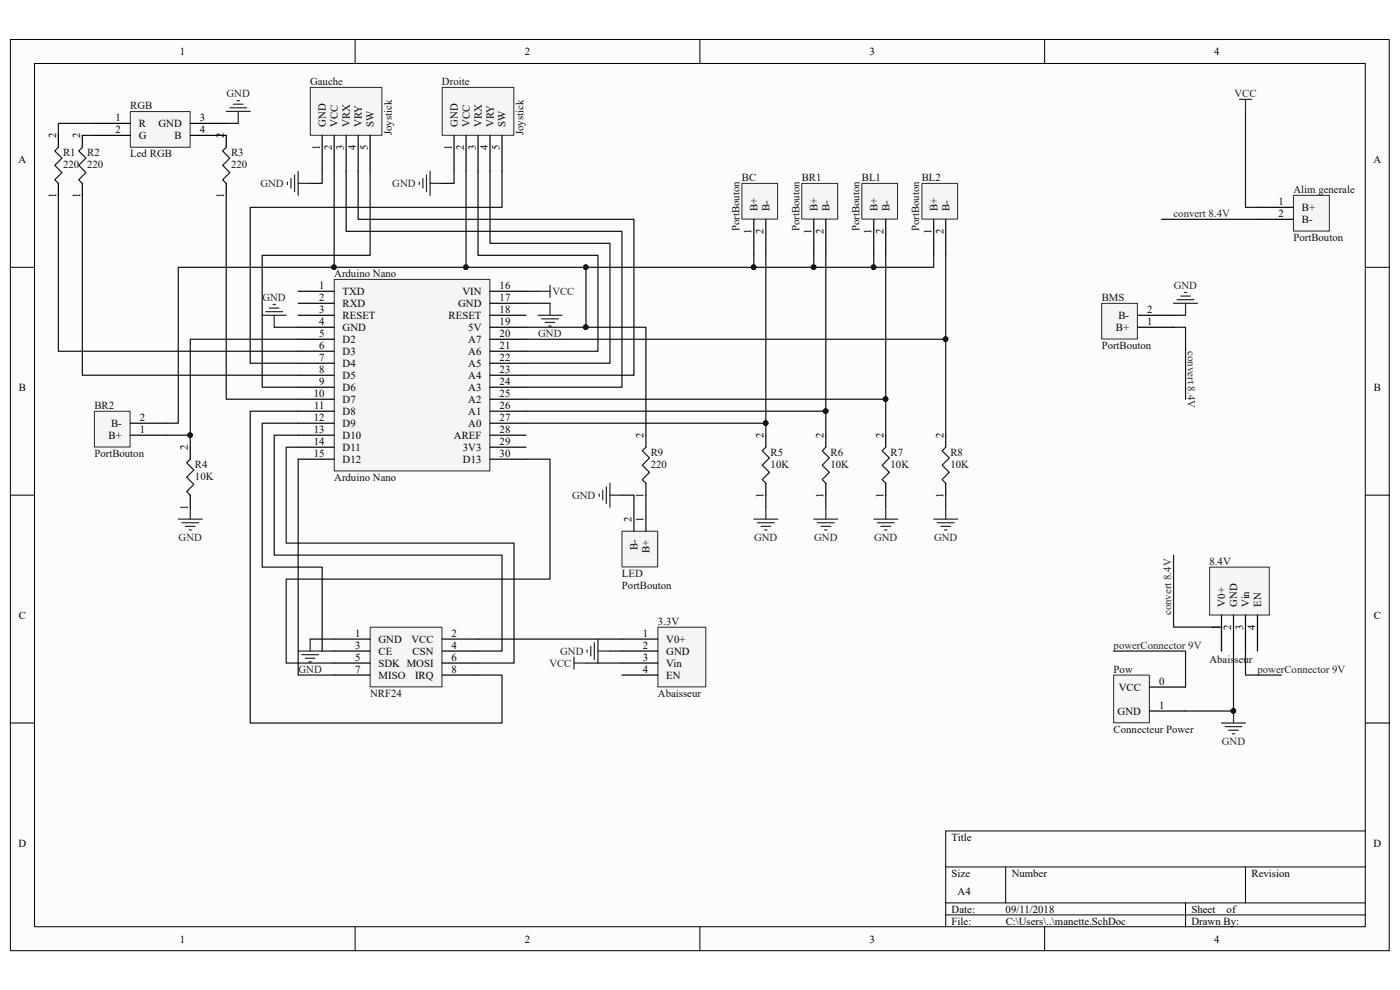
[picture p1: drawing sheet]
<svg xmlns="http://www.w3.org/2000/svg" width="297mm" height="210mm" viewBox="0 0 297 210" stroke-linecap="round" stroke-linejoin="round" font-family="sans-serif">
<path d="M2.2 8.4h292.5v193.3h-292.5z" fill="#fcfcfc"/>
<path d="M2.2 8.4h292.5v193.3h-292.5z" fill="none" stroke="#000" stroke-width=".21"/>
<path d="M7.4 13.5h282.2v183.1h-282.2z" fill="#fcfcfc"/>
<g fill="none" stroke="#000" stroke-width=".21">
<path d="M7.3 13.5h282.3v183.1h-282.3zM75.3 8.4v5.1M148.5 8.4v5.1M221.6 8.4v5.1M2.2 56.7h5.1M289.7 56.7h5.1M2.2 105h5.1M289.7 105h5.1M2.2 153.4h5.1M289.7 153.4h5.1M289.7 176.3h-89.1v20.3M75.3 196.6v5.1"/>
<path d="M148.5 196.6v5.1M200.6 183.9h89.1M200.6 191.5h89.1M200.6 194.1h89.1M213.4 183.9v7.6M221.6 196.6v5.1M251.5 191.5v5.1M264.2 183.9v7.6"/>
</g>
<path d="M78.6 133.1h15.2v12.6h-15.2z" fill="#f5f5f5"/>
<path d="M78.5 133.1h15.3v12.6h-15.3z" fill="none" stroke="#262626" stroke-width=".21"/>
<path d="M70.9 135.6h7.6M70.9 138.1h7.6M93.8 135.6h7.6M93.8 138.1h7.6M70.9 140.7h7.6M70.9 143.2h7.6M93.8 140.7h7.6M93.8 143.2h7.6" fill="none" stroke="#000" stroke-width=".25"/>
<path d="M55.6 66.9h5.1M56.4 66.1h3.5M57.2 65.4h2M57.9 64.6h.5M58.2 66.9v2.5M63.3 138.1h5M64 138.9h3.6M64.8 139.6h2M65.8 135.6v2.5M65.5 140.4h.6" fill="none" stroke="#262626" stroke-width=".25"/>
<path d="M58.2 69.4h5.1M63.3 92.3h-5.1v25.5h48.3v20.3h-5.1M63.3 94.9h-2.6v20.3h48.3v25.5h-7.6M63.3 87.2h-10.2v66.2h53.4v-10.2h-5.1M63.3 89.8h-7.7v30.5h12.7v17.8h2.6M63.3 97.4v45.8h7.6M111.6 97.4h5.1v25.5h-56v17.8h10.2M65.8 135.6h5.1" fill="none" stroke="#0e0e0e" stroke-width=".25"/>
<path d="M139.6 133.1h10.1v12.6h-10.1z" fill="#f5f5f5"/>
<path d="M139.6 133.1h10.1v12.6h-10.1z" fill="none" stroke="#262626" stroke-width=".21"/>
<path d="M131.9 135.6h7.7M131.9 138.1h7.7M131.9 140.7h7.7M131.9 143.2h7.7" fill="none" stroke="#000" stroke-width=".25"/>
<path d="M111.6 61.8h2.5M101.4 135.6h30.5M129.4 138.1h2.5M124.3 140.7h7.6" fill="none" stroke="#0e0e0e" stroke-width=".25"/>
<path d="M263 21.1h2.5M264.2 21.1v2.5M114.1 61.8h2.6M116.7 60.5v2.6M121.8 139.4v2.5M124.6 137.9v.5M125.3 137.1v2M126.1 136.3v3.6M126.9 135.6v5.1M126.9 138.1h2.5M121.8 140.7h2.5" fill="none" stroke="#262626" stroke-width=".25"/>
<path d="M274.4 41.5h7.6v7.5h-7.6z" fill="#f5f5f5"/>
<path d="M274.4 41.4h7.6v7.6h-7.6z" fill="none" stroke="#262626" stroke-width=".21"/>
<path d="M266.8 44h7.6M266.8 46.5h7.6" fill="none" stroke="#000" stroke-width=".25"/>
<path d="M132 112.7h7.5v7.6h-7.5z" fill="#f5f5f5"/>
<path d="M132 112.7h7.5v7.6h-7.5z" fill="none" stroke="#262626" stroke-width=".21"/>
<path d="M134.5 105v7.7M137 105v7.7" fill="none" stroke="#000" stroke-width=".25"/>
<path d="M264.2 23.6v20.4h2.6" fill="none" stroke="#0e0e0e" stroke-width=".25"/>
<path d="M93.9 18.6h15.1v10.1h-15.1z" fill="#f5f5f5"/>
<path d="M93.8 18.5h15.2v10.2h-15.2z" fill="none" stroke="#262626" stroke-width=".21"/>
<path d="M96.3 28.7v7.7M98.9 28.7v7.7M101.4 28.7v7.7M104 28.7v7.7M106.5 28.7v7.7" fill="none" stroke="#000" stroke-width=".25"/>
<path d="M65.9 18.6h15.1v10.1h-15.1z" fill="#f5f5f5"/>
<path d="M65.8 18.5h15.2v10.2h-15.2z" fill="none" stroke="#262626" stroke-width=".21"/>
<path d="M68.3 28.7v7.7M70.9 28.7v7.7M73.4 28.7v7.7M76 28.7v7.7M78.5 28.7v7.7" fill="none" stroke="#000" stroke-width=".25"/>
<path d="M61 38.6v.6M61.7 37.9v2M62.5 37.1v3.6M63.3 36.4v5M63.3 38.9h2.5M89 38.6v.6M89.7 37.9v2M90.5 37.1v3.6M91.2 38.9h2.6M91.2 36.4v5" fill="none" stroke="#262626" stroke-width=".25"/>
<path d="M68.3 36.4v2.5h-2.5M70.9 36.4v20.3h28M73.4 36.4v12.7h58.5v33h-20.3M76 36.4v10.1h58.5v33.1h-22.9M78.5 36.4v17.8h-22.9v27.9h7.7" fill="none" stroke="#0e0e0e" stroke-width=".25"/>
<g fill="#0e0e0e" stroke="#0e0e0e" stroke-width=".21">
<circle cx="70.9" cy="56.7" r=".49"/>
<circle cx="98.8" cy="56.7" r=".49"/>
</g>
<path d="M157.4 38.9h7.6v7.6h-7.6z" fill="#f5f5f5"/>
<path d="M157.4 38.9h7.6v7.6h-7.6z" fill="none" stroke="#262626" stroke-width=".21"/>
<path d="M159.9 46.5v7.7M162.5 46.5v7.7" fill="none" stroke="#000" stroke-width=".25"/>
<path d="M159.9 110.1h5.1M160.7 110.9h3.6M161.5 111.7h2M162.2 112.4h.5M162.5 107.6v2.5" fill="none" stroke="#262626" stroke-width=".25"/>
<path d="M162.5 105v2.6" fill="none" stroke="#0e0e0e" stroke-width=".25"/>
<path d="M71 59.3h32.9v40.6h-32.9z" fill="#f5f5f5"/>
<path d="M70.9 59.3h33v40.6h-33z" fill="none" stroke="#262626" stroke-width=".21"/>
<g fill="none" stroke="#000" stroke-width=".25">
<path d="M63.3 61.8h7.6M63.3 64.3h7.6M63.3 66.9h7.6M63.3 69.4h7.6M63.3 72h7.6M63.3 74.5h7.6M63.3 77.1h7.6M63.3 79.6h7.6M104 61.8h7.6M104 64.3h7.6M104 66.9h7.6M104 69.4h7.6"/>
<path d="M104 72h7.6M104 74.5h7.6M104 77.1h7.6M104 79.6h7.6M63.3 82.1h7.6M63.3 84.7h7.6M63.3 87.2h7.6M63.3 89.8h7.6M63.3 92.3h7.6M63.3 94.9h7.6M63.3 97.4h7.6M104 82.1h7.6"/>
<path d="M104 84.7h7.6M104 87.2h7.6M104 89.8h7.6M104 92.3h7.6M104 94.9h7.6M104 97.4h7.6"/>
</g>
<path d="M20.1 87.3h7.5v7.5h-7.5z" fill="#f5f5f5"/>
<path d="M20 87.2h7.6v7.6h-7.6z" fill="none" stroke="#262626" stroke-width=".21"/>
<path d="M27.6 92.3h7.7M27.6 89.8h7.7" fill="none" stroke="#000" stroke-width=".25"/>
<path d="M96.3 36.4v2.5h-2.5M104 36.4v15.2h25.4v25.5h-17.8M17.5 41.4v38.2h45.8" fill="none" stroke="#0e0e0e" stroke-width=".25"/>
<path d="M37.8 110.1h5.1M38.6 110.9h3.5M39.3 111.7h2.1M40.1 112.4h.5M40.4 107.6v2.5" fill="none" stroke="#262626" stroke-width=".25"/>
<path d="M27.7 23.7h12.6v7.5h-12.6z" fill="#f5f5f5"/>
<path d="M27.6 23.7h12.7v7.5h-12.7z" fill="none" stroke="#262626" stroke-width=".21"/>
<path d="M20 26.2h7.6M20 28.7h7.6M40.4 26.2h7.6M40.4 28.7h7.6" fill="none" stroke="#000" stroke-width=".25"/>
<path d="M48 23.6h5.1M48.8 22.9h3.5M49.5 22.1h2.1M50.3 21.3h.5M50.5 23.6v2.6" fill="none" stroke="#262626" stroke-width=".25"/>
<path d="M17.5 28.7h2.5M20 26.2h-7.6v2.5M48 26.2h2.5M12.4 41.4v33.1h50.9M48 41.4v43.3h15.3M159.9 54.2v2.5h-35.6M111.6 89.8h50.9" fill="none" stroke="#0e0e0e" stroke-width=".25"/>
<g fill="#0e0e0e" stroke="#0e0e0e" stroke-width=".21">
<circle cx="124.3" cy="56.7" r=".49"/>
<circle cx="159.9" cy="56.7" r=".49"/>
<circle cx="162.4" cy="89.8" r=".49"/>
</g>
<path d="M170.1 38.9h7.6v7.6h-7.6z" fill="#f5f5f5"/>
<path d="M170.1 38.9h7.6v7.6h-7.6z" fill="none" stroke="#262626" stroke-width=".21"/>
<path d="M172.6 46.5v7.7M175.2 46.5v7.7" fill="none" stroke="#000" stroke-width=".25"/>
<path d="M182.9 38.9h7.5v7.6h-7.5z" fill="#f5f5f5"/>
<path d="M182.8 38.9h7.6v7.6h-7.6z" fill="none" stroke="#262626" stroke-width=".21"/>
<path d="M185.4 46.5v7.7M187.9 46.5v7.7" fill="none" stroke="#000" stroke-width=".25"/>
<path d="M195.6 38.9h7.6v7.6h-7.6z" fill="#f5f5f5"/>
<path d="M195.6 38.9h7.6v7.6h-7.6z" fill="none" stroke="#262626" stroke-width=".21"/>
<path d="M198.1 46.5v7.7M200.6 46.5v7.7" fill="none" stroke="#000" stroke-width=".25"/>
<g fill="none" stroke="#0e0e0e" stroke-width=".25">
<path d="M70.9 56.7h-33.1v33.1h-2.5M172.6 54.2v2.5h-12.7M185.4 54.2v2.5h-12.8M198.1 54.2v2.5h-12.7M63.3 72h-22.9v20.3M111.6 72h89M111.6 64.3h5.1M35.3 92.3h5.1v2.6M111.6 87.2h63.6M111.6 84.7h76.3M175.2 105v2.6M187.9 105v2.6"/>
<path d="M200.6 105v2.6"/>
</g>
<g fill="#0e0e0e" stroke="#0e0e0e" stroke-width=".21">
<circle cx="40.3" cy="92.3" r=".49"/>
<circle cx="70.9" cy="56.7" r=".49"/>
<circle cx="159.9" cy="56.7" r=".49"/>
<circle cx="172.6" cy="56.7" r=".49"/>
<circle cx="185.3" cy="56.7" r=".49"/>
<circle cx="175.2" cy="87.2" r=".49"/>
<circle cx="187.9" cy="84.7" r=".49"/>
<circle cx="200.6" cy="71.9" r=".49"/>
</g>
<g fill="none" stroke="#262626" stroke-width=".25">
<path d="M114.1 66.9h5.1M114.9 67.6h3.6M115.7 68.4h2M116.4 69.2h.5M116.7 64.3v2.6M172.6 110.1h5.1M173.4 110.9h3.6M174.2 111.7h2M174.9 112.4h.5M175.2 107.6v2.5M185.4 110.1h5.1M186.1 110.9h3.6"/>
<path d="M186.9 111.7h2M187.7 112.4h.5M187.9 107.6v2.5M198.1 110.1h5.1M198.9 110.9h3.5M199.6 111.7h2M200.4 112.4h.5M200.6 107.6v2.5"/>
</g>
<path d="M256.7 120.4h12.6v10.1h-12.6z" fill="#f5f5f5"/>
<path d="M256.6 120.3h12.7v10.2h-12.7z" fill="none" stroke="#262626" stroke-width=".21"/>
<path d="M259.1 130.5v7.6M261.7 130.5v7.6M264.2 130.5v7.6M266.8 130.5v7.6" fill="none" stroke="#000" stroke-width=".25"/>
<path d="M236.3 143.3h7.5v10h-7.5z" fill="#f5f5f5"/>
<path d="M236.3 143.2h7.5v10.1h-7.5z" fill="none" stroke="#262626" stroke-width=".21"/>
<g fill="none" stroke="#000" stroke-width=".25">
<path d="M12.4 28.7v2.6M12.4 38.9v2.5M17.5 28.7v2.6M17.5 38.9v2.5M48 28.7v2.6M48 38.9v2.5M40.4 94.9v2.5M137 92.3v2.6M162.5 92.3v2.6M175.2 92.3v2.6M187.9 92.3v2.6M200.6 92.3v2.6"/>
<path d="M40.4 105v2.6M137 102.5v2.5M162.5 102.5v2.5M175.2 102.5v2.5M187.9 102.5v2.5M200.6 102.5v2.5M243.9 145.7h7.6M243.9 150.8h7.6"/>
</g>
<g fill="none" stroke="#0e0e0e" stroke-width=".25">
<path d="M162.5 54.2v38.1M175.2 54.2v38.1M187.9 54.2v38.1M200.6 54.2v38.1M246.4 46.5h20.4M124.3 69.4h12.7v22.9M249 69.4h2.5v15.3M249 66.9h2.5M131.9 105h2.6M249 117.8v15.2h10.1v5.1M236.2 138.1h15.3v7.6M261.7 138.1v12.7h-10.2"/>
<path d="M264.2 138.1v5.1h7.7"/>
</g>
<g fill="#0e0e0e" stroke="#0e0e0e" stroke-width=".21">
<circle cx="261.7" cy="150.8" r=".49"/>
<circle cx="162.4" cy="89.8" r=".49"/>
<circle cx="175.2" cy="87.2" r=".49"/>
<circle cx="187.9" cy="84.7" r=".49"/>
<circle cx="200.6" cy="71.9" r=".49"/>
<circle cx="124.3" cy="69.4" r=".49"/>
</g>
<g fill="none" stroke="#262626" stroke-width=".25">
<path d="M249 64.3h5.1M249.7 63.6h3.6M250.5 62.8h2M251.3 62h.5M251.5 64.3v2.6M127.1 104.8v.5M127.9 104v2.1M128.6 103.3v3.5M129.4 102.5v5.1M129.4 105h2.5M259.1 153.4h5.1M259.9 154.1h3.6"/>
<path d="M260.7 154.9h2M261.4 155.7h.5M261.7 150.8v2.6"/>
</g>
<path d="M12.4 31.3l-.8 .7 1.5 1.6-1.5 1.5 1.5 1.5-1.5 1.5 .8 .8M17.5 31.3l-.8 .7 1.5 1.6-1.5 1.5 1.5 1.5-1.5 1.5 .8 .8M48 31.3l-.8 .7 1.6 1.6-1.6 1.5 1.6 1.5-1.6 1.5 .8 .8M40.4 97.4l-.8 .8 1.5 1.5-1.5 1.5 1.5 1.6-1.5 1.5 .8 .7M137 94.9l-.7 .7 1.5 1.6-1.5 1.5 1.5 1.5-1.5 1.5 .7 .8M162.5 94.9l-.8 .7 1.5 1.6-1.5 1.5 1.5 1.5-1.5 1.5 .8 .8M175.2 94.9l-.8 .7 1.6 1.6-1.6 1.5 1.6 1.5-1.6 1.5 .8 .8M187.9 94.9l-.7 .7 1.5 1.6-1.5 1.5 1.5 1.5-1.5 1.5 .7 .8M200.6 94.9l-.7 .7 1.5 1.6-1.5 1.5 1.5 1.5-1.5 1.5 .7 .8" fill="none" stroke="#1c1c1c" stroke-width=".25"/>
<path d="M233.8 64.4h7.5v7.5h-7.5z" fill="#f5f5f5"/>
<path d="M233.7 64.3h7.6v7.6h-7.6z" fill="none" stroke="#262626" stroke-width=".21"/>
<path d="M241.3 69.4h7.7M241.3 66.9h7.7" fill="none" stroke="#000" stroke-width=".25"/>
<path d="M98.9 36.4v20.3h25.4v12.7h-12.7M101.4 36.4v17.8h25.5v20.3h-15.3M106.5 36.4v7.6h-53.4v33.1h10.2" fill="none" stroke="#0e0e0e" stroke-width=".25"/>
<g fill="#0e0e0e" stroke="#0e0e0e" stroke-width=".21">
<circle cx="124.3" cy="69.4" r=".49"/>
<circle cx="124.3" cy="56.7" r=".49"/>
<circle cx="98.8" cy="56.7" r=".49"/>
</g>
<g font-size="2.3">
<text x="38.2" y="11.7">1</text>
<text x="111.3" y="11.7">2</text>
<text x="184.5" y="11.7">3</text>
<text x="257.6" y="11.7">4</text>
<text x="11.9" y="29.2" transform="rotate(-90 11.9 29.2)">2</text>
<text x="17" y="29.2" transform="rotate(-90 17 29.2)">2</text>
<text x="24.5" y="25.7">1</text>
<text x="24.5" y="28.2">2</text>
<text x="29.4" y="27">R</text>
<text x="29.4" y="29.5">G</text>
<text x="33.6" y="27">GND</text>
<text x="37" y="29.5">B</text>
<text x="42.4" y="25.7">3</text>
<text x="42.4" y="28.2">4</text>
<text x="47.5" y="29.2" transform="rotate(-90 47.5 29.2)">2</text>
<text x="69.1" y="26.9" transform="rotate(-90 69.1 26.9)">GND</text>
<text x="71.7" y="26.9" transform="rotate(-90 71.7 26.9)">VCC</text>
<text x="74.2" y="26.9" transform="rotate(-90 74.2 26.9)">VRX</text>
<text x="76.8" y="26.9" transform="rotate(-90 76.8 26.9)">VRY</text>
<text x="79.3" y="26.9" transform="rotate(-90 79.3 26.9)">SW</text>
<text x="97.1" y="26.9" transform="rotate(-90 97.1 26.9)">GND</text>
<text x="99.7" y="26.9" transform="rotate(-90 99.7 26.9)">VCC</text>
<text x="102.2" y="26.9" transform="rotate(-90 102.2 26.9)">VRX</text>
<text x="104.7" y="26.9" transform="rotate(-90 104.7 26.9)">VRY</text>
<text x="107.3" y="26.9" transform="rotate(-90 107.3 26.9)">SW</text>
<text x="3.9" y="34.6">A</text>
<text x="67.9" y="31.9" transform="rotate(-90 67.9 31.9)">1</text>
<text x="70.4" y="31.9" transform="rotate(-90 70.4 31.9)">2</text>
<text x="72.9" y="31.9" transform="rotate(-90 72.9 31.9)">3</text>
<text x="75.5" y="31.9" transform="rotate(-90 75.5 31.9)">4</text>
<text x="78" y="31.9" transform="rotate(-90 78 31.9)">5</text>
<text x="95.8" y="31.9" transform="rotate(-90 95.8 31.9)">1</text>
<text x="98.4" y="31.9" transform="rotate(-90 98.4 31.9)">2</text>
<text x="100.9" y="31.9" transform="rotate(-90 100.9 31.9)">3</text>
<text x="103.5" y="31.9" transform="rotate(-90 103.5 31.9)">4</text>
<text x="106" y="31.9" transform="rotate(-90 106 31.9)">5</text>
<text x="291.4" y="34.6">A</text>
<text x="11.9" y="42.1" transform="rotate(-90 11.9 42.1)">1</text>
<text x="17" y="42.1" transform="rotate(-90 17 42.1)">1</text>
<text x="47.5" y="42.1" transform="rotate(-90 47.5 42.1)">1</text>
<text x="160.7" y="44.7" transform="rotate(-90 160.7 44.7)">B+</text>
<text x="163.2" y="44.7" transform="rotate(-90 163.2 44.7)">B-</text>
<text x="173.4" y="44.7" transform="rotate(-90 173.4 44.7)">B+</text>
<text x="176" y="44.7" transform="rotate(-90 176 44.7)">B-</text>
<text x="186.1" y="44.7" transform="rotate(-90 186.1 44.7)">B+</text>
<text x="188.7" y="44.7" transform="rotate(-90 188.7 44.7)">B-</text>
<text x="198.9" y="44.7" transform="rotate(-90 198.9 44.7)">B+</text>
<text x="201.4" y="44.7" transform="rotate(-90 201.4 44.7)">B-</text>
<text x="271.2" y="43.5">1</text>
<text x="271.2" y="46">2</text>
<text x="276.2" y="44.7">B+</text>
<text x="276.2" y="47.3">B-</text>
<text x="159.4" y="49.7" transform="rotate(-90 159.4 49.7)">1</text>
<text x="162" y="49.7" transform="rotate(-90 162 49.7)">2</text>
<text x="172.2" y="49.7" transform="rotate(-90 172.2 49.7)">1</text>
<text x="174.7" y="49.7" transform="rotate(-90 174.7 49.7)">2</text>
<text x="184.9" y="49.7" transform="rotate(-90 184.9 49.7)">1</text>
<text x="187.4" y="49.7" transform="rotate(-90 187.4 49.7)">2</text>
<text x="197.6" y="49.7" transform="rotate(-90 197.6 49.7)">1</text>
<text x="200.2" y="49.7" transform="rotate(-90 200.2 49.7)">2</text>
<text x="67.7" y="61.3">1</text>
<text x="67.7" y="63.8">2</text>
<text x="72.7" y="62.6">TXD</text>
<text x="72.7" y="65.1">RXD</text>
<text x="97.2" y="65.1">GND</text>
<text x="98.1" y="62.6">VIN</text>
<text x="106" y="61.3">16</text>
<text x="106" y="63.8">17</text>
<text x="67.7" y="66.4">3</text>
<text x="67.7" y="68.9">4</text>
<text x="67.7" y="71.5">5</text>
<text x="72.7" y="67.6">RESET</text>
<text x="72.7" y="70.2">GND</text>
<text x="95.2" y="67.6">RESET</text>
<text x="99.4" y="70.2">5V</text>
<text x="106" y="66.4">18</text>
<text x="106" y="68.9">19</text>
<text x="106" y="71.5">20</text>
<text x="236.7" y="70.2">B+</text>
<text x="237.3" y="67.6">B-</text>
<text x="243.4" y="68.9">1</text>
<text x="243.4" y="66.4">2</text>
<text x="67.7" y="74">6</text>
<text x="67.7" y="76.6">7</text>
<text x="72.7" y="72.7">D2</text>
<text x="72.7" y="75.3">D3</text>
<text x="72.7" y="77.9">D4</text>
<text x="99.4" y="72.7">A7</text>
<text x="99.4" y="75.3">A6</text>
<text x="99.4" y="77.9">A5</text>
<text x="106" y="74">21</text>
<text x="106" y="76.6">22</text>
<text x="4" y="82.9">B</text>
<text x="67.7" y="81.7">9</text>
<text x="67.7" y="79.1">8</text>
<text x="72.7" y="82.9">D6</text>
<text x="72.7" y="80.4">D5</text>
<text x="99.4" y="80.4">A4</text>
<text x="99.4" y="82.9">A3</text>
<text x="106" y="79.1">23</text>
<text x="106" y="81.7">24</text>
<text x="291.5" y="82.9">B</text>
<text x="29.7" y="89.3">2</text>
<text x="66.5" y="84.2">10</text>
<text x="66.5" y="89.3">12</text>
<text x="66.6" y="86.7">11</text>
<text x="72.7" y="85.5">D7</text>
<text x="72.7" y="88">D8</text>
<text x="99.4" y="85.5">A2</text>
<text x="99.4" y="88">A1</text>
<text x="106" y="84.2">25</text>
<text x="106" y="86.7">26</text>
<text x="106" y="89.3">27</text>
<text x="23" y="93.1">B+</text>
<text x="23.6" y="90.6">B-</text>
<text x="29.7" y="91.8">1</text>
<text x="39.9" y="95.4" transform="rotate(-90 39.9 95.4)">2</text>
<text x="66.5" y="91.8">13</text>
<text x="66.5" y="94.4">14</text>
<text x="72.7" y="90.6">D9</text>
<text x="72.7" y="93.1">D10</text>
<text x="72.7" y="95.6">D11</text>
<text x="96.3" y="93.1">AREF</text>
<text x="98.2" y="95.6">3V3</text>
<text x="99.4" y="90.6">A0</text>
<text x="106" y="91.8">28</text>
<text x="106" y="94.4">29</text>
<text x="136.5" y="92.8" transform="rotate(-90 136.5 92.8)">2</text>
<text x="162" y="92.8" transform="rotate(-90 162 92.8)">2</text>
<text x="174.7" y="92.8" transform="rotate(-90 174.7 92.8)">2</text>
<text x="187.4" y="92.8" transform="rotate(-90 187.4 92.8)">2</text>
<text x="200.2" y="92.8" transform="rotate(-90 200.2 92.8)">2</text>
<text x="66.5" y="96.9">15</text>
<text x="72.7" y="98.2">D12</text>
<text x="98.2" y="98.2">D13</text>
<text x="106" y="96.9">30</text>
<text x="136.5" y="105.7" transform="rotate(-90 136.5 105.7)">1</text>
<text x="162" y="105.7" transform="rotate(-90 162 105.7)">1</text>
<text x="174.7" y="105.7" transform="rotate(-90 174.7 105.7)">1</text>
<text x="187.4" y="105.7" transform="rotate(-90 187.4 105.7)">1</text>
<text x="200.2" y="105.7" transform="rotate(-90 200.2 105.7)">1</text>
<text x="39.9" y="108.2" transform="rotate(-90 39.9 108.2)">1</text>
<text x="134" y="110.7" transform="rotate(-90 134 110.7)">2</text>
<text x="136.5" y="110.7" transform="rotate(-90 136.5 110.7)">1</text>
<text x="135.3" y="116.8" transform="rotate(-90 135.3 116.8)">B-</text>
<text x="137.8" y="117.3" transform="rotate(-90 137.8 117.3)">B+</text>
<text x="4" y="131.3">C</text>
<text x="259.9" y="128.7" transform="rotate(-90 259.9 128.7)">V0+</text>
<text x="262.5" y="128.7" transform="rotate(-90 262.5 128.7)">GND</text>
<text x="265" y="128.7" transform="rotate(-90 265 128.7)">Vin</text>
<text x="267.5" y="128.7" transform="rotate(-90 267.5 128.7)">EN</text>
<text x="291.5" y="131.3">C</text>
<text x="75.4" y="135.1">1</text>
<text x="75.4" y="137.6">3</text>
<text x="80.3" y="136.4">GND</text>
<text x="87.3" y="136.4">VCC</text>
<text x="95.8" y="135.1">2</text>
<text x="95.8" y="137.6">4</text>
<text x="136.4" y="135.1">1</text>
<text x="136.4" y="137.6">2</text>
<text x="141.4" y="136.4">V0+</text>
<text x="258.7" y="133.6" transform="rotate(-90 258.7 133.6)">1</text>
<text x="261.2" y="133.6" transform="rotate(-90 261.2 133.6)">2</text>
<text x="263.7" y="133.6" transform="rotate(-90 263.7 133.6)">3</text>
<text x="266.3" y="133.6" transform="rotate(-90 266.3 133.6)">4</text>
<text x="75.4" y="140.2">5</text>
<text x="75.4" y="142.7">7</text>
<text x="80.3" y="138.9">CE</text>
<text x="80.3" y="141.4">SDK MOSI</text>
<text x="80.3" y="144">MISO</text>
<text x="87.5" y="138.9">CSN</text>
<text x="88.1" y="144">IRQ</text>
<text x="95.8" y="140.2">6</text>
<text x="95.8" y="142.7">8</text>
<text x="136.4" y="140.2">3</text>
<text x="136.4" y="142.7">4</text>
<text x="141.4" y="138.9">GND</text>
<text x="141.4" y="141.4">Vin</text>
<text x="141.4" y="144">EN</text>
<text x="237.4" y="146.5">VCC</text>
<text x="245.9" y="145.2">0</text>
<text x="237.1" y="151.6">GND</text>
<text x="245.9" y="150.3">1</text>
<text x="3.9" y="179.6">D</text>
<text x="201.9" y="178.3">Title</text>
<text x="291.4" y="179.6">D</text>
<text x="201.9" y="186">Size</text>
<text x="214.6" y="186">Number</text>
<text x="265.5" y="186">Revision</text>
<text x="203.2" y="189.8">A4</text>
<text x="201.9" y="193.6">Date:</text>
<text x="201.9" y="196.1">File:</text>
<text x="213.3" y="193.6">09/11/2018</text>
<text x="213.4" y="196.1">C:\Users\..\manette.SchDoc</text>
<text x="252.8" y="193.6">Sheet</text>
<text x="252.8" y="196.1">Drawn By:</text>
<text x="260.2" y="193.6">of</text>
<text x="38.2" y="199.9">1</text>
<text x="111.3" y="199.9">2</text>
<text x="184.5" y="199.9">3</text>
<text x="257.6" y="199.9">4</text>
</g>
<g font-size="2.3" fill="#0e0e0e">
<text x="27.6" y="23.1">RGB</text>
<text x="65.8" y="18">Gauche</text>
<text x="93.8" y="18">Droite</text>
<text x="83.1" y="28.7" transform="rotate(-90 83.1 28.7)">Joystick</text>
<text x="111.1" y="28.7" transform="rotate(-90 111.1 28.7)">Joystick</text>
<text x="13.4" y="35.6">220</text>
<text x="13.4" y="33.1">R1</text>
<text x="18.5" y="35.6">220</text>
<text x="18.5" y="33.1">R2</text>
<text x="27.6" y="33.3">Led RGB</text>
<text x="49" y="35.6">220</text>
<text x="49" y="33.1">R3</text>
<text x="157.4" y="38.4">BC</text>
<text x="170.1" y="38.4">BR1</text>
<text x="182.8" y="38.4">BL1</text>
<text x="195.5" y="38.4">BL2</text>
<text x="274.4" y="40.9">Alim generale</text>
<text x="156.9" y="49.1" transform="rotate(-90 156.9 49.1)">PortBouton</text>
<text x="169.6" y="49.1" transform="rotate(-90 169.6 49.1)">PortBouton</text>
<text x="182.3" y="49.1" transform="rotate(-90 182.3 49.1)">PortBouton</text>
<text x="195" y="49.1" transform="rotate(-90 195 49.1)">PortBouton</text>
<text x="274.4" y="51.1">PortBouton</text>
<text x="70.9" y="58.8">Arduino Nano</text>
<text x="233.7" y="63.8">BMS</text>
<text x="233.7" y="74">PortBouton</text>
<text x="20" y="86.7">BR2</text>
<text x="20" y="96.9">PortBouton</text>
<text x="41.4" y="101.7">10K</text>
<text x="41.4" y="99.2">R4</text>
<text x="70.9" y="102">Arduino Nano</text>
<text x="138" y="99.2">220</text>
<text x="138" y="96.6">R9</text>
<text x="163.5" y="99.2">10K</text>
<text x="163.5" y="96.6">R5</text>
<text x="176.2" y="99.2">10K</text>
<text x="176.2" y="96.6">R6</text>
<text x="188.9" y="99.2">10K</text>
<text x="188.9" y="96.6">R7</text>
<text x="201.6" y="99.2">10K</text>
<text x="201.6" y="96.6">R8</text>
<text x="256.6" y="119.8">8.4V</text>
<text x="132" y="122.3">LED</text>
<text x="132" y="124.9">PortBouton</text>
<text x="139.6" y="132.5">3.3V</text>
<text x="236.3" y="142.7">Pow</text>
<text x="256.6" y="140.7">Abaisseur</text>
<text x="78.5" y="147.8">NRF24</text>
<text x="139.6" y="147.8">Abaisseur</text>
<text x="236.3" y="155.4">Connecteur Power</text>
</g>
<g font-size="2.3" fill="#262626">
<text x="48" y="20.6">GND</text>
<text x="261.9" y="20.6">VCC</text>
<text x="55.2" y="39.7">GND</text>
<text x="83.2" y="39.7">GND</text>
<text x="249" y="46">convert 8.4V</text>
<text x="55.7" y="63.8">GND</text>
<text x="117.2" y="62.6">VCC</text>
<text x="249" y="61.3">GND</text>
<text x="114.2" y="71.5">GND</text>
<text x="252" y="74.5" transform="rotate(90 252 74.5)">convert 8.4V</text>
<text x="121.4" y="105.8">GND</text>
<text x="37.9" y="114.7">GND</text>
<text x="160" y="114.7">GND</text>
<text x="172.7" y="114.7">GND</text>
<text x="185.4" y="114.7">GND</text>
<text x="198.2" y="114.7">GND</text>
<text x="248.5" y="130.5" transform="rotate(-90 248.5 130.5)">convert 8.4V</text>
<text x="236.3" y="137.6">powerConnector 9V</text>
<text x="63.3" y="142.7">GND</text>
<text x="116.5" y="141.4">VCC</text>
<text x="118.8" y="138.9">GND</text>
<text x="266.8" y="142.7">powerConnector 9V</text>
<text x="259.2" y="158">GND</text>
</g>
</svg>
